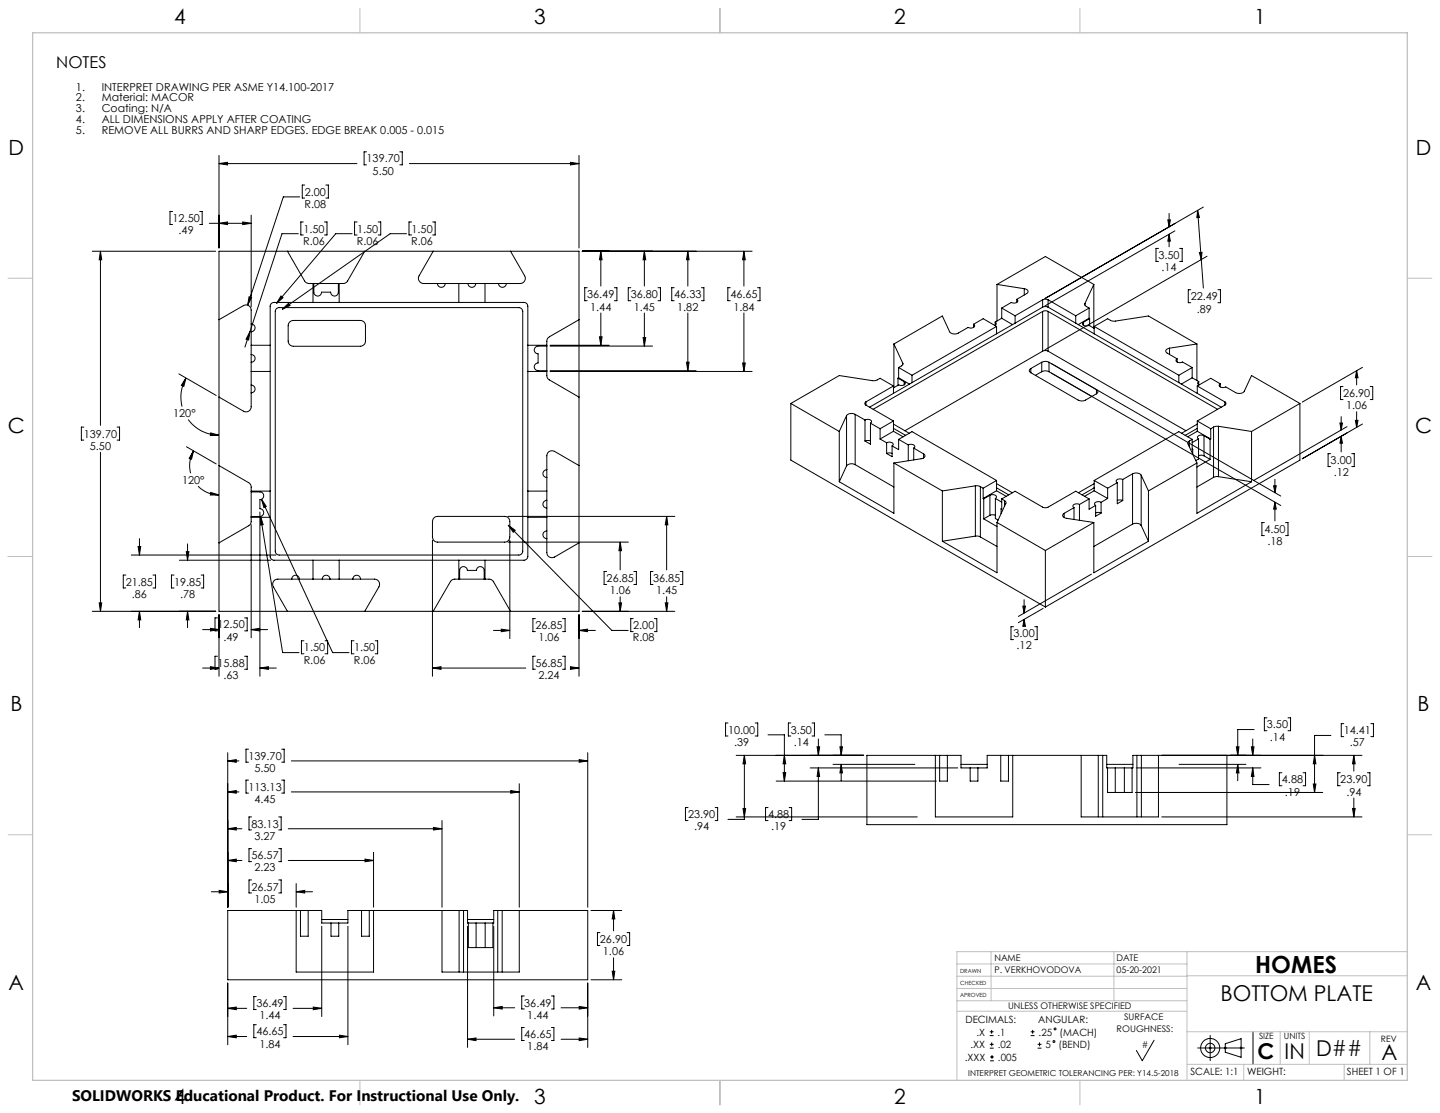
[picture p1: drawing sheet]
<svg xmlns="http://www.w3.org/2000/svg" width="559mm" height="432mm" viewBox="0 0 559 432" stroke-linecap="round" stroke-linejoin="round" font-family="sans-serif">
<g fill="none" stroke="#000" stroke-width=".39">
<path d="M142.2 58.9h-.9v5.1h.9M155.2 58.9h.9v5.1h-.9M85 63.5l3.3-.5v1zM85 60.3v35.9M85 63.5h53.5M116.3 76.4h-6.3l-13.9 42M118.3 71.8h-1v5h1M126.5 71.8h.9v5h-.9M158.9 63.5h65.8M221.4 63l3.3 .5-3.3 .5zM224.7 60.3v35.9M35.8 97.5h47.9"/>
<path d="M39 97.5l.5 3.3h-1zM39 97.5v67.5M67 82.1h-1v5h1M77.5 82.1h1v5h-1M81.2 86.6h16.3M85 97.5h139.7v139.7h-139.7zM85 86.6l3.3-.5v1zM94.2 86.1l3.3 .5-3.3 .5zM97.5 83.5v35.5M111.5 97.5l6.8 11.7 .6 .5 1 .3h13.3l1.2-.4 7.1-12.1M115.8 90.7h-6.4l-12.4 37.9M117.7 86.1h-1v5.1h1"/>
<path d="M125.9 86.1h1v5.1h-1M136.6 90.7h-6.3l-23 27M138.6 86.1h-1v5.1h1M146.8 86.1h.9v5.1h-.9M157.8 90.7h-6.4l-41.8 29.3M159.7 86.1h-1v5.1h1M167.9 86.1h1v5.1h-1M168.1 97.5l-5.5 9.5a2.01 2.01 0 0 0 1.8 3h37.5a2.01 2.01 0 0 0 1.7-3l-5.5-9.5M226 97.5h65.9M233.2 97.5l.4 3.3h-1zM233.2 97.5v13.5M250 97.5l.6 3.3h-1z"/>
<path d="M250 97.5v13.5M266.9 97.5l.5 3.3h-1zM266.9 97.5v13.5M288.7 97.5l.5 3.3h-1zM288.7 97.5v13.5M449.6 96.4h-1v5h1M453.2 85.3h1l-.5 2.7zM453.7 90.9l.5 2.7h-1zM453.7 82.8v5.2M453.7 90.9v4.8M455.9 89.6l-50.4 29.1M457.8 96.4h1v5h-1"/>
<path d="M464.7 81.6l.8 2.8-1.1 .1zM464.7 81.6l2.3 30.2M465.4 98l1-.1-.2 2.8zM467 80.3l-61.5 35.5 50.4-29.1M468.4 99.4l-62.9 36.3M96.7 115.1l.9 .3-1.5 3zM105.3 117.8l1-.5h97a1.45 1.45 0 0 1 1.5 1.5v97a1.51 1.51 0 0 1-1.5 1.5h-97a1.51 1.51 0 0 1-1.5-1.5v-97.3zM107.1 120l1-.7h93.2a1.51 1.51 0 0 1 1.5 1.5v93a1.57 1.57 0 0 1-1.5 1.5h-93a1.57 1.57 0 0 1-1.5-1.5v-93zM109 114.8l.8 .7-2.5 2.2zM109.6 120l2.4-2.3 .6 .8zM121.5 110v7.3M121.8 110v3.3a1.5 1.5 0 0 0 1.5 1.6 1.5 1.5 0 0 0 1.5-1.6h3.5a1.5 1.5 0 0 0 1.5 1.6 1.5 1.5 0 0 0 1.5-1.6v-3.3"/>
<path d="M131.6 110v7.3M169.8 110a1.5 1.5 0 0 0 1.5 1.5 1.5 1.5 0 0 0 1.5-1.5M178 110v7.3M181.6 110a1.5 1.5 0 0 0 1.5 1.5 1.5 1.5 0 0 0 1.5-1.5M188.2 110v7.3M193.5 110a1.5 1.5 0 0 0 1.5 1.5 1.5 1.5 0 0 0 1.5-1.5M227.9 111.6h-1v5.1h1M238.4 111.6h1v5.1h-1M244.8 111.6h-1v5.1h1M255.3 111.6h1v5.1h-1M261.6 111.6h-.9v5.1h.9M272.2 111.6h1v5.1h-1"/>
<path d="M283.4 111.6h-1v5.1h1M294 111.6h.9v5.1h-.9M386.9 110.3v14.2M386.9 110.3l18.8-10.8 18.8 10.8M386.9 110.3l10.6 1.7M388.7 119.5v4M388.7 119.5l5.2 3M394.5 116.1l.3 .2a1.25 1.25 0 0 1-.6 1.3 1.25 1.25 0 0 1-1.4-.1l-.4-.2-3.7 2.2M394.5 116.1v1.2M397.5 112a1.06 1.06 0 0 1 1.3 .5 1.06 1.06 0 0 1-.4 1.4l-3.9 2.2M397.5 112v2.4M404.6 119.2l1.1-.3 1 .3"/>
<path d="M404.6 116.3l1.1-.2 1 .2M404.6 119.2l-10.7 6.2M404.6 116.3v2.9M404.6 116.3l-10.7 6.2M406.7 119.2l50.7 29.2M406.7 116.3l10.7 6.2M406.7 116.3v2.9M421 117.8l.2 .8 1.4 .9M421 117.8v.6M422.6 119.5v4M422.6 119.5l-5.2 3M424.5 110.3v17"/>
<path d="M424.5 110.3l-3.5 7.5M462.1 112.4h-1v5h1M472.6 112.4h1v5h-1M85 124l9.5-5.4a1.99 1.99 0 0 1 3 1.7v37.5a1.99 1.99 0 0 1-3 1.7l-9.5-5.4M97 128.6l-.5 3.3-1-.3zM97 128.6l-2 6.1M97.5 125.7a1.5 1.5 0 0 1 1.5 1.5 1.5 1.5 0 0 1-1.5 1.5M97.5 137.5a1.5 1.5 0 0 1 1.5 1.5 1.5 1.5 0 0 1-1.5 1.5M97.5 133.9h7.3M112.4 124.9l1.4-.6h26a1.99 1.99 0 0 1 2 2v6a1.99 1.99 0 0 1-2 2h-26a2.05 2.05 0 0 1-2-2v-6zM204.8 133.9h7.4M212.2 134.3h-3.4a1.5 1.5 0 0 0-1.5 1.5 1.5 1.5 0 0 0 1.5 1.5v3.5a1.5 1.5 0 0 0-1.5 1.5 1.5 1.5 0 0 0 1.5 1.5h3.4"/>
<path d="M213.5 133.9h22.8M213.5 134.3h39.7M224.7 124l-11.5 6.7-.8 .7-.2 .8v13.5a1.84 1.84 0 0 0 1 1.7l11.5 6.7M232.6 130.7h1l-.4 3.2zM233.2 121.4v12.5M249.6 131h1l-.6 3.3zM250 121.4v12.9M266.9 121.4v22.4M288.7 121.4v22.7M346.9 133.5v16.9M346.9 133.5l3.4 7.4M377.8 125.8l.3 .2a1.24 1.24 0 0 1-.6 1.3 1.24 1.24 0 0 1-1.4-.1l-.4-.2-3.8 2.2a2.68 2.68 0 0 1-3.4-.5l-2.8-6.1-18.8 10.9"/>
<path d="M377.8 125.8l3.7-2.2 5.2 3M377.8 125.8v1.2M386.2 125l.4 .7-.6 .6M386.2 125v1.2M386.7 129.5l-49.3 28.5M386.7 126.6v2.9M386.7 126.6l-32.8 19M388.7 123.5l4.2 2.4M388.7 123.5l-2.5 1.5M393.9 125.4l-7.2 4.1M393.9 122.5v2.9M404.6 120.8l.8-.2 1.3 .2"/>
<path d="M404.6 136.2l.8-.2 1.3 .2M404.6 120.8l-65.8 38M404.6 136.2l-53.4 30.9M404.6 120.8v15.4M406.7 120.8l65.8 38M406.7 136.2l53.5 30.9M406.7 120.8v15.4M417.4 122.5v2.9M420.5 125l-.3 .2a1.24 1.24 0 0 0 .6 1.3 1.24 1.24 0 0 0 1.4-.1l.4-.2 2 1.2M420.5 125v1.2M422.6 123.5l.2 .1M422.6 123.5l-4.2 2.4"/>
<path d="M422.8 123.6l-2.3 1.4M422.8 123.6v2.8M424.6 126.6l5.2-3 1.3 .8 1.2 .2 13.4-2 18.8 10.9M424.6 126.6v2.9M424.6 126.6l32.8 19M453.8 135.1l-1.2 .5-.2 .9 4.4 2.7M453.8 135.1v2.4M456.8 139.2l-.3 .2a1.26 1.26 0 0 0 .6 1.3 1.26 1.26 0 0 0 1.4-.1l.4-.2 3.7 2.2M456.8 139.2v1.2M464.5 133.5v14.1M464.5 133.5l-10.7 1.6M69.4 145.1l14.5 8.3"/>
<path d="M72.2 146.6l-.9 3.3-.9-.4zM72.2 146.6a14.9 14.9 0 0 0-1.5 11.1M97.5 149.4a1.5 1.5 0 0 1 1.5 1.5 1.5 1.5 0 0 1-1.5 1.5M97.5 144.1h7.3M204.8 144.1h7.4M213.5 143.8h56.6M213.5 144.1h78.4M266.4 140.5h1l-.5 3.3zM288.2 140.8h1l-.5 3.3zM306.9 156.5l18.8 10.9M306.9 156.5v22l98.8 57M336 155.9a.66 .66 0 0 0-.4 .6 .66 .66 0 0 0 .4 .7"/>
<path d="M336 157.2l10.7 6.1M336 155.9v1.3M346.7 149.8l-5.2-3-1.5 .8-1.2 .1-13.1-2-18.8 10.8M346.7 149.8l-10.7 6.1M346.7 149.8v2.8M348.5 146.7l2.4 1.4M348.5 146.7v2.8M348.7 142.6v4M348.7 146.6l-.2 .1M348.7 146.6l4.2 2.4M348.7 142.6l5.2 3M350.3 140.9l-.1 .7-1.5 1"/>
<path d="M350.3 140.9v.5M350.9 148.1l.3 .2a1.25 1.25 0 0 1-.7 1.3 1.25 1.25 0 0 1-1.4-.1l-.3-.2-2.1 1.2M350.9 148.1v1.2M353.9 145.6v2.8M400 143a.85 .85 0 0 0-.6 .8 .85 .85 0 0 0 .6 .8M400 144.6l18.4 10.6a3 3 0 0 0 2.8 0l4.3-2.4M400 143v1.6M404.2 140.5a3 3 0 0 1 2.9 0M404.2 144.2a3 3 0 0 1 2.9 0M404.2 140.5l-4.2 2.5M404.2 140.5v3.7M404.2 144.2l-2.4 1.4"/>
<path d="M407.1 140.5l18.4 10.7M407.1 140.5v3.7M407.1 144.2l16.6 9.6M408 141l89 51.4M408 144.7l89 51.4M425.5 151.2a.87 .87 0 0 1 .5 .8 .87 .87 0 0 1-.5 .8M425.5 151.2v1.6M457.4 148.4l7.2 4.2M457.4 145.6v2.8M462.6 142.6v4M462.6 146.6l-4.2 2.4M462.6 146.6l2.6 1.4"/>
<path d="M462.6 142.6l-5.2 3M464.6 152.6l9.3 5.4M464.6 149.8l10.7 6.1M464.6 149.8v2.8M465.2 148l-.5 .8 .6 .5M465.2 148v1.3M473.5 148.9a.63 .63 0 0 0-.4 .6 .63 .63 0 0 0 .4 .6l.9 .3 1.3-.3 3.8 2.2a2.77 2.77 0 0 0 3.3-.5l2.9-6.1 18.7 10.8M473.5 148.9l-3.7-2.1-5.2 3M473.5 148.9v1.2M475.3 155.9a.66 .66 0 0 1 .5 .6 .66 .66 0 0 1-.5 .7M475.3 157.2l-10.7 6.1M475.3 155.9v1.3"/>
<path d="M504.4 156.5l-18.7 10.9M504.4 156.5v22l-98.7 57M521.2 150h-1v5h1M526.5 143.8l.5 2.7h-1zM526.5 143.8v5.5M526.5 159.7v6.1M528.7 142.5l-23.3 13.5M531.7 150h1v5h-1M32.5 165.7h-.9v5h.9M39 175.5v61.7M45.4 165.7h1v5h-1M72.4 173.3l11.5 6.7"/>
<path d="M73 162.8a14.8 14.8 0 0 0 12 6M75.1 174.9l-.8 3.3-.9-.4zM75.1 174.9a11.6 11.6 0 0 0-1.1 8.7M81.7 168l3.3 .8-3.4 .2zM325.7 167.4v19.5M328.5 161.3l-2.8 6.1M328.5 161.3v19.5M331.9 160.8a2.68 2.68 0 0 0-3.4 .5M331.9 160.8v19.5M331.9 160.8l3.8 2.1M335.7 162.9a1.61 1.61 0 0 1 2.5 .8l-.4 .5M335.7 171.1l.8-.2 1.3 .2"/>
<path d="M335.7 162.9v8.2M337.8 164.2l3.7 2.1M337.8 164.2v8.1l-2.1-1.2M341.5 166.3v4M341.5 170.3l2.6 1.5M344.1 171.8a1.68 1.68 0 0 1 2.5 .7l-.4 .5M344.1 176l.8-.3 1.3 .3M344.1 171.8v4.2M346.2 173v4.2l-2.1-1.2M346.7 166.2l4.7 2.7M346.7 164.5l6.1 3.6M346.7 167.3l3.7 2.2"/>
<path d="M346.7 163.3l-5.2 3M346.7 167.3l-5.2 3M346.7 163.3v4M346.9 179.6v19.5l-21.2-12.2M346.9 179.6l18.8 10.9M348.7 170.5l5.2-3 32.8 18.9M348.7 170.5l3.8 2.1M348.7 170.5v3.9l-2.5-1.4M352.5 172.6a1.66 1.66 0 0 1 2.5 .8l-.4 .4M352.5 172.6v6.2M354.6 173.8l3.8 2.3M354.6 173.8v4.6"/>
<path d="M358.4 176.1a1.06 1.06 0 0 1 .4 1.3 1.06 1.06 0 0 1-1.3 .6l-10.6 1.6M358.4 176.1v1.6M461.5 171.1l-.5 .5v.6l3.5 7.4M461.5 171.1v2.2M462.6 170.5l-1.1 .6M462.6 170.5l-5.2-3-32.8 18.9M462.6 170.5v3.9l.2-.1M462.6 174.2l.2 .1M462.8 174.3v1.9M464.5 179.6v19.5l21.2-12.2M464.5 179.6l-18.8 10.9M464.6 166.2l-4.7 2.7"/>
<path d="M464.6 164.5l-6.1 3.6M464.6 163.3l5.2 3M464.6 167.3l-3.7 2.2M464.6 167.3l5.2 3M464.6 163.3v4M465.1 176.8l.8-.2 1.3 .2M465.1 170.3l-2.5 1.4M465.1 170.3v7.8l-1.1 .6M467.2 169.1a1.65 1.65 0 0 0-2.5 .7l.4 .5M467.2 169.1l2.4 1.3M467.2 176.8l2.4 1.4M467.2 169.1v7.7"/>
<path d="M469.6 178.2l-5.1 3M469.6 170.4v7.8M469.8 170.3l-.2 .1M469.8 166.3v4M470.9 165.7l-1.1 .6M470.9 165.7v19.5M472.8 165.4l-1.9 .3M472.8 165.4l12.9 2M472.8 165.4v19.5M485.7 167.4v19.5M516.4 176h-1v5h1M520 164.1h.9l-.4 2.7z"/>
<path d="M520.5 169.3l.4 2.6h-.9zM520.5 161.6v5.2M520.5 169.3v6M522.7 165.5l-36.1 20.9M524.5 176h1v5h-1M526 163.1h1l-.5 2.7zM528.7 164.5l-23.3 13.5M76.9 188.6a11.2 11.2 0 0 0 8.1 3.4M81.8 191.1l3.2 .9-3.4 .1zM85 180.6l11.5 6.7 .6 .5 .4 .9v13.8l-.3 .7-.7 .8-11.5 6.6M97.5 190.9h3.4a1.5 1.5 0 0 1 1.4 1.5 1.5 1.5 0 0 1-1.4 1.5v3.5a1.5 1.5 0 0 1 1.4 1.5 1.5 1.5 0 0 1-1.4 1.5h-3.4M97.5 190.5h7.3"/>
<path d="M100.9 198.6v63.8M101.5 193.7l1.8 2.8-.9 .4zM101.5 193.7l27.6 59.5h6.3M204.8 190.5h7.4M212.2 182.2a1.5 1.5 0 0 0-1.5 1.5 1.5 1.5 0 0 0 1.5 1.5M212.2 194.1a1.5 1.5 0 0 0-1.5 1.5 1.5 1.5 0 0 0 1.5 1.5M224.7 180.6l-9.5-5.5a1.99 1.99 0 0 0-3 1.7v37.6a1.99 1.99 0 0 0 3 1.7l9.5-5.5M328.5 180.8l-2.8 6.1M331.9 180.3a2.68 2.68 0 0 0-3.4 .5M331.9 180.3l15 8.6M365.7 190.5v19.5M378.5 188.5l1.9 .3"/>
<path d="M378.5 188.5l-12.8 2M378.5 188.5v19.5M380.4 188.8l1.1 .6M380.4 188.8v19.5M381.5 189.4v4M381.5 193.4l.2 .1M381.7 193.5v7.8M384.1 192.2a1.63 1.63 0 0 1 2.6 .7l-.4 .5M384.1 199.9l.9-.2 1.3 .2M384.1 192.2l-2.4 1.3M384.1 199.9l-2.4 1.4M384.1 192.2v7.7"/>
<path d="M386.3 193.4l2.4 1.4M386.3 193.4v7.8l1 .6M386.7 189.3l4.7 2.7M386.7 187.6l6.2 3.6M386.7 186.4l-5.2 3M386.7 190.4l-5.2 3M386.7 190.4l3.8 2.1M386.7 186.4v4M388.5 197.4v1.8M388.7 193.6l5.2-3 11.5 6.4 1.3-.3 10.7-6.1 5.2 3M388.7 193.6l1.1 .6M388.7 193.6v4l-.2-.2"/>
<path d="M388.7 197.3l-.2 .1M389.8 194.2l.6 1-3.5 7.5M389.8 194.2v2.2M413 199.1l-.6 .6v.6l1 .7 11.1 1.7M413 199.1v1.7M416.8 197l-3.8 2.1M416.8 197v4.5M418.9 195.7a1.63 1.63 0 0 0-2.6 .8l.5 .5M418.9 195.7v6.2M422.6 193.6l-3.7 2.1M422.6 193.6v4l2.6-1.5M424.6 189.3l-4.7 2.7"/>
<path d="M424.6 187.6l-6.1 3.6M424.6 186.4l5.2 3M424.6 190.4l-3.7 2.1M424.6 190.4l5.2 3M424.6 186.4v4M425.2 199l.8-.2 1.3 .2M425.2 196.1v4.2l2.1-1.3M427.3 194.9a1.63 1.63 0 0 0-2.6 .7l.5 .5M427.3 194.9v4.1M429.8 193.4l-2.5 1.5M429.8 189.4v4M433.6 194.2l.8-.2 1.3 .2"/>
<path d="M433.6 187.3v8.1l2.1-1.2M433.6 187.3l-3.8 2.1M435.7 186a1.63 1.63 0 0 0-2.6 .8l.5 .5M435.7 186v8.2M439.5 183.8a2.74 2.74 0 0 1 3.3 .6M439.5 183.8l-3.8 2.2M439.5 183.8v19.5M442.8 184.4l2.9 6.1M442.8 184.4v19.5M445.7 190.5v19.5M470.9 185.2l-6.4 3.7M472.8 184.9l-1.9 .3"/>
<path d="M472.8 184.9l12.9 2M494.2 188.5h1.1l-.6 2.6zM494.7 194.8l.6 2.7h-1.1zM494.7 185.9v5.2M494.7 194.8v7.3M50.9 215.3h56.2M53.6 212h1l-.5 3.3zM54.1 209v6.3M69.6 217.3h35.5M72.3 214h1l-.5 3.3zM72.8 211v6.3M97.5 200.7h7.3"/>
<path d="M97.5 203.5v43.9M101.1 200.3l1 3.3-1 .1zM101.1 200.3l8.6 52.9h6.3M121.5 217.3v7.4M131.6 217.3v7.4M167.8 209.6v52.8M168.4 200.9l1.4-.6h26a1.99 1.99 0 0 1 2 2v6a1.99 1.99 0 0 1-2 2h-26a1.99 1.99 0 0 1-2-2v-6zM178 217.3v7.4M188.2 217.3v7.4M197.1 210.3h46.7M197.1 200.3h64.8M197.2 203.8l2.7 1.9-.7 .8z"/>
<path d="M197.2 203.8l40.2 40.8h6.4M197.8 209.6v38.2M204.8 200.7h7.4M212.2 206a1.5 1.5 0 0 0-1.5 1.5 1.5 1.5 0 0 0 1.5 1.5M240.7 210.3l.5 3.3h-1zM240.7 210.3v10.8M258.7 200.3l.5 3.3h-1zM258.7 200.3v20.8M378.5 208l1.9 .3M378.5 208l-12.8 2M380.4 208.3l6.5 3.7M381.7 201.3l5.2 3"/>
<path d="M386.9 202.7v19.5l-21.2-12.2M386.9 202.7l18.8 10.9M405.7 213.6v21.9M424.5 202.7l-18.8 10.9M424.5 202.7v19.5l21.2-12.2M439.5 203.3a2.74 2.74 0 0 1 3.3 .6M439.5 203.3l-15 8.7M442.8 203.9l2.9 6.1M490.6 202.7h-.9v5.1h.9M498.9 202.7h.9v5.1h-.9M35.8 237.2h47.9M38.5 233.9h1l-.5 3.3z"/>
<path d="M48.8 223.1h-1v5h1M54.1 237.2l.5 3.3h-1zM54.1 237.2v6.3M59.4 223.1h1v5h-1M67.5 223.1h-1v5h1M72.8 237.2l.5 3.3h-1zM72.8 237.2v6.3M78.1 223.1h.9v5h-.9M84.4 239.7h-1v5.1h1M85 238.4v24M94.9 239.7h1v5.1h-1M111.5 237.2l-5.4-9.5a1.99 1.99 0 0 1 1.7-3h37.5a1.99 1.99 0 0 1 1.7 3l-5.5 9.5"/>
<path d="M113.2 224.7a1.5 1.5 0 0 1 1.5-1.5 1.5 1.5 0 0 1 1.5 1.5M125.1 224.7a1.5 1.5 0 0 1 1.5-1.5 1.5 1.5 0 0 1 1.5 1.5M136.9 224.7a1.5 1.5 0 0 1 1.5-1.5 1.5 1.5 0 0 1 1.5 1.5M168.1 237.2l6.7-11.5a1.84 1.84 0 0 1 1.7-1h13.5l.7 .2 .8 .8 6.6 11.5M178.4 224.7v-3.4a1.5 1.5 0 0 1 1.5-1.5 1.5 1.5 0 0 1 1.5 1.5h3.5a1.5 1.5 0 0 1 1.5-1.5 1.5 1.5 0 0 1 1.5 1.5v3.4M207.8 240h-1v5h1M218.3 240h1v5h-1M224.7 238.4v24M226 237.2h35.9M235.4 221.7h-1v5.1h1M240.2 233.9h1l-.5 3.3zM240.7 231.5v5.7"/>
<path d="M245.7 240h-.9v5h.9M246 221.7h.9v5.1h-.9M253.4 221.7h-1v5.1h1M253.9 240h1v5h-1M258.2 233.9h1l-.5 3.3zM258.7 231.5v5.7M263.9 221.7h1v5.1h-1M396.9 235.2h1l-.5 2.6zM397.4 232.7v5.1M404.8 236l-9.6 5.6M423.5 222.7l-28.3 16.4M78.6 244.3h6.4"/>
<path d="M78.6 259.2h6.4M81.7 243.8l3.3 .5-3.3 .5zM81.7 258.7l3.3 .5-3.3 .5zM84.4 254.6h-1v5h1M94.9 254.6h1v5h-1M97.5 244.3l3.3-.5v1zM97.5 244.3h6.3M100.9 259.2l3.3-.5v1zM100.9 259.2h6.3M117.9 248.6h-.9v5h.9M126.2 248.6h.9v5h-.9M137.4 248.6h-1v5h1"/>
<path d="M145.6 248.6h.9v5h-.9M167.8 259.2l3.3-.5v1zM167.8 259.2h36.2M191.5 244.6h6.3M194.5 244.1l3.3 .5-3.3 .5zM207.8 254.6h-1v5h1M218.3 254.6h1v5h-1M221.4 258.7l3.3 .5-3.3 .5zM222 259.2h2.7M224.7 244.6l3.3-.5v1zM224.7 244.6h6.3M393.3 243.1h-1v5h1"/>
<path d="M397.4 240.3l.5 2.7h-1zM397.4 240.3v2.2M401.5 243.1h1v5h-1M491.6 278.5h-1v5h1M499.8 278.5h1v5h-1M88.4 295.2l3.3-.5v1zM88.4 292v60M88.4 295.2h4.3M96.4 290.7h-.9v5h.9M109.3 290.7h1v5h-1M113.1 295.2h115M224.8 294.7l3.3 .5-3.3 .5z"/>
<path d="M228.1 292v60M282.5 280.5h-.9v5h.9M285.7 293.1h49.4M288.9 293.1l.4 3.2h-1zM288.9 293.1v24.8h-6.4M293.1 280.5h.9v5h-.9M298 285.1h6.4v17.9M303.9 299.8h1l-.5 3.2zM304.4 293.1l.5 3.2h-1zM306.9 280.5h-1v5h1M314.4 297.9h57.3M315.1 280.5h1v5h-1"/>
<path d="M317.1 289.7h1l-.5 3.4zM317.6 297.9l.5 3.3h-1zM317.6 297.9v20h-6.4M317.6 286.7v6.4M320.1 285.1h6.3v8M323.3 296.5h31.7M325.9 289.7h1l-.5 3.4zM326.4 296.5l.5 3.4h-1zM326.4 296.5v6.4M363 293.1v23.8h30v-23.8M364.6 293.1h3M364.6 293.1h-28.2v26.8h139.7v-26.8"/>
<path d="M364.6 293.1v9.9h3v-9.9M367.6 293.1h5.3v4.8h3.6M372.9 296.5h10.2M376.5 297.9h3M376.5 297.9v5.1h3v-5.1M388.3 293.1h3M388.3 293.1h-5.2v4.8h-3.6M388.3 293.1v9.9h3v-9.9M391.3 293.1h34.9M419.6 293.1v23.8h29.9v-23.8M426.2 293.1h1.7M426.2 293.1v23.8"/>
<path d="M427.9 293.1h1.6v4.8h.3M427.9 293.1v23.8M429.5 296.5h10.1M429.8 297.9h3M429.8 297.9v9.5h9.5v-9.5M432.8 297.9h3.5M432.8 297.9v9.5M436.3 297.9h3M436.3 297.9v9.5M440.9 297.9h48.4M441.2 293.1h1.7M441.2 293.1h-1.6v4.8h-.3"/>
<path d="M441.2 293.1v23.8M442.9 293.1h85.6M442.9 293.1v23.8M457.6 296.5h25.9M479.8 289.7h1l-.5 3.4zM480.3 296.5l.5 3.4h-1zM480.3 296.5v6.4M485.6 289.7h1l-.5 3.4zM486.1 297.9l.5 3.3h-1zM486.1 297.9v6.5h6.4M486.1 286.7v6.4M486.7 283h-6.4v10.1"/>
<path d="M497.5 299.8h-1v5h1M505.7 299.8h.9v5h-.9M510.1 293.1l.5 3.2h-1zM516.5 285.3h-6.4v22.1M520.1 299.8h-1v5h1M521.4 280.7h-.9v5.1h.9M525.4 293.1l.5 3.2h-1zM525.4 293.1v6.1M530.6 299.8h1v5h-1M532 280.7h1v5.1h-1M88.4 307.2l3.3-.5v1zM88.4 307.2h4.3"/>
<path d="M96.4 302.6h-.9v5.1h.9M97.6 316.9h-1v5.1h1M108.2 316.9h.9v5.1h-.9M109.3 302.6h1v5.1h-1M113.1 307.2h88.4M171.5 318.3v33.7M198.2 306.7l3.3 .5-3.3 .5zM201.5 304.1v47.9M267 313.3h-1v5h1M277.5 313.3h1v5h-1M285.7 316.9h70.3M288.3 313.7h1l-.4 3.2z"/>
<path d="M298 313.3h-.9v5h.9M301.2 303h62.2M306.2 313.3h1v5h-1M440.6 307.4h72.7M450.8 316.9h77.7M509.6 304.2h1l-.5 3.2zM524.9 313.7h1l-.5 3.2zM525.4 309.6v7.3M88.4 333.8l3.3-.5v1zM88.4 321.5l3.3-.5v1zM88.4 333.8h5.5M88.4 321.5h5.5"/>
<path d="M97.6 329.2h-1v5.1h1M108.2 329.2h.9v5.1h-.9M111.9 333.8h33.1M111.9 321.5h59.6M141.6 333.3l3.4 .5-3.4 .5zM145 330.7v21.3M168.2 321l3.3 .5-3.3 .5zM82 346h6.4M85.1 345.4l3.3 .6-3.3 .5zM97.6 341.4h-1v5h1M108.2 341.4h.9v5h-.9M114.9 346l3.4-.6v1.1z"/>
<path d="M114.9 353.2v23.9h30.1v-23.9M114.9 342.8v9.2M114.9 346h6.4M116.6 353.2h3M116.6 353.2h-28.2v26.9h139.7v-26.9h-33.2M116.6 353.2v10h3v-10M119.6 353.2h5.2v4.9h3.6M124.8 356.7h10.2M124.8 359.4v35M128.4 358.1h3M128.4 358.1v5.1h3v-5.1M135 359.4v45.9"/>
<path d="M140.3 353.2h3M140.3 353.2h-5.3v4.9h-3.6M140.3 353.2v10h3v-10M143.3 353.2h34.9M171.5 353.2v23.9h30v-23.9M178.2 353.2h1.7M178.2 353.2v23.9M179.9 353.2h1.5v4.9h.4M179.9 353.2v23.9M181.4 356.7h10.2M181.4 359.4v47M181.8 358.1h2.9"/>
<path d="M181.8 358.1v9.5h9.5v-9.5M184.7 358.1h3.6M184.7 358.1v9.5M188.3 358.1h3M188.3 358.1v9.5M191.6 359.4v34.8M193.1 353.2h1.8M193.1 353.2h-1.5v4.9h-.3M193.1 353.2v23.9M194.9 353.2v23.9M229.3 353.2h12M238.1 353.2l.5 3.3h-1z"/>
<path d="M238.1 353.2v7.9M232.8 361.8h-1v5h1M237.6 376.8h1l-.5 3.3zM238.1 371.6v8.5M243.3 361.8h1v5h-1M88.4 391.2l3.3-.5v1zM88.4 381.4v23.9M88.4 391.2h7.3M99.4 386.6h-.9v5.1h.9M99.4 397.5h-.9v5.1h.9M110 386.6h1v5.1h-1M110 397.5h1v5.1h-1"/>
<path d="M113.7 391.2h11.1M121.6 390.7l3.2 .5-3.2 .5zM191.6 391l3.3-.5v1zM191.6 391h8.1M203.4 386.4h-.9v5h.9M203.4 398.6h-.9v5.1h.9M214 386.4h.9v5h-.9M214 398.6h.9v5.1h-.9M217.7 391h10.4M224.8 390.5l3.3 .5-3.3 .5zM228.1 381.4v25M229.3 380.1h12"/>
<path d="M384.8 399.6v1.4M400.7 399.6v1.4M88.4 402.1l3.3-.5v1zM88.4 402.1h7.3M113.7 402.1h21.3M131.7 401.6l3.3 .5-3.3 .5zM181.4 403.2l3.3-.5v1zM181.4 403.2h18.3M217.7 403.2h10.4M224.8 402.7l3.3 .5-3.3 .5zM384.1 401.8h1.5M384.1 400.3h1.5"/>
<path d="M384.1 406.6h1.5M384.1 405.2h1.5M384.2 411.6h1.5M384.2 410.1h1.5M384.8 404.4v1.5M385 409.3v1.5M400 401.8h1.5M400 400.3h1.5M402.7 406.6h1.4M402.7 405.2h1.4M403.4 404.4v1.5M447.9 403.6l-4.6 7.9-2.3-4"/>
<path d="M464.8 406.6h18.1M469.3 406.2l.7 .7M469.6 401.7v9.8M470 406.2l-.7 .7M475.1 406.2l.7 .7M475.5 404.9l6.1-1.9v7.2l-6.1-2zM475.8 406.2l-.7 .7M481.3 406.2l.7 .7M482 406.2l-.7 .7M486.2 400.3v12.6"/>
<circle cx="409.4" cy="399.2" r=".36"/>
<circle cx="409" cy="404.1" r=".38"/>
<circle cx="469.6" cy="406.6" r="1.83"/>
<circle cx="469.6" cy="406.6" r="3.7"/>
</g>
<g fill="none" stroke="#c0c0c0" stroke-width=".39">
<path d="M139.7 3.2v9.5M279.4 3.2v9.5M419.1 3.2v9.5M3.1 107.9h9.6M546.1 107.9h9.5M3.1 215.9h9.6M546.1 215.9h9.5M3.1 323.8h9.6M546.1 323.8h9.5M371.3 378.7h89.3M371.3 374h89.3M384.6 369.2v19.1"/>
<path d="M432.3 369.2v19.1M460.6 369.2v49.9M460.6 378.6h85.5M546.1 369.2h-174.8v49.9M371.3 392.3h89.3M371.3 383.5h89.3M371.3 388.3h89.3M139.7 419.1v9.6M279.4 419.1v9.6M419.1 419.1v9.6M460.6 412.9h85.5M460.6 400.3h85.5"/>
<path d="M482.6 412.9v6.2M496.8 400.3v12.6M508.1 400.3v12.6M521.6 412.9v6.2M531.6 400.3v12.6"/>
</g>
<path d="M12.7 12.7h533.4v406.4h-533.4z" fill="none" stroke="#c0c0c0" stroke-width=".5"/>
<path d="M453.7 90.9l.5 2.7h-1zM453.2 85.3h1l-.5 2.7zM464.7 81.6l.8 2.8-1.1 .1zM465.4 98l1-.1-.2 2.8zM526.5 143.8l.5 2.7h-1zM526 163.1h1l-.5 2.7zM520.5 169.3l.4 2.6h-.9zM520 164.1h.9l-.4 2.7zM397.4 240.3l.5 2.7h-1zM396.9 235.2h1l-.5 2.6zM494.2 188.5h1.1l-.6 2.6zM494.7 194.8l.6 2.7h-1.1zM85 63.5l3.3-.5v1zM221.4 63l3.3 .5-3.3 .5zM85 86.6l3.3-.5v1zM94.2 86.1l3.3 .5-3.3 .5zM81.7 243.8l3.3 .5-3.3 .5zM97.5 244.3l3.3-.5v1zM72.2 146.6l-.9 3.3-.9-.4zM81.7 168l3.3 .8-3.4 .2zM96.7 115.1l-.6 3.3 1.5-3zM97 128.6l-1.5 3 1 .3zM75.1 174.9l-.8 3.3-.9-.4zM81.8 191.1l3.2 .9-3.4 .1zM101.1 200.3v3.4l1-.1zM101.5 193.7l.9 3.2 .9-.4zM81.7 258.7l3.3 .5-3.3 .5zM100.9 259.2l3.3-.5v1zM240.2 233.9h1l-.5 3.3zM240.7 210.3l.5 3.3h-1zM258.2 233.9h1l-.5 3.3zM258.7 200.3l.5 3.3h-1zM194.5 244.1l3.3 .5-3.3 .5zM224.7 244.6l3.3-.5v1zM167.8 259.2l3.3-.5v1zM221.4 258.7l3.3 .5-3.3 .5zM197.2 203.8l2 2.7 .7-.8zM39 97.5l.5 3.3h-1zM38.5 233.9h1l-.5 3.3zM233.2 97.5l.4 3.3h-1zM232.6 130.7h1l-.4 3.2zM250 97.5l.6 3.3h-1zM249.6 131h1l-.6 3.3zM266.9 97.5l.5 3.3h-1zM266.4 140.5h1l-.5 3.3zM288.2 140.8h1l-.5 3.3zM288.7 97.5l.5 3.3h-1zM72.8 237.2l.5 3.3h-1zM72.3 214h1l-.5 3.3zM54.1 237.2l.5 3.3h-1zM53.6 212h1l-.5 3.3zM109.6 120l3-1.5-.6-.8zM109 114.8l-1.7 2.9 2.5-2.2zM85.1 345.4l3.3 .6-3.3 .5zM114.9 346l3.4-.6v1.1zM88.4 333.8l3.3-.5v1zM141.6 333.3l3.4 .5-3.4 .5zM88.4 321.5l3.3-.5v1zM168.2 321l3.3 .5-3.3 .5zM88.4 307.2l3.3-.5v1zM198.2 306.7l3.3 .5-3.3 .5zM88.4 295.2l3.3-.5v1zM224.8 294.7l3.3 .5-3.3 .5zM191.6 391l3.3-.5v1zM224.8 390.5l3.3 .5-3.3 .5zM224.8 402.7l3.3 .5-3.3 .5zM181.4 403.2l3.3-.5v1zM88.4 391.2l3.3-.5v1zM121.6 390.7l3.2 .5-3.2 .5zM88.4 402.1l3.3-.5v1zM131.7 401.6l3.3 .5-3.3 .5zM238.1 353.2l.5 3.3h-1zM237.6 376.8h1l-.5 3.3zM325.9 289.7h1l-.5 3.4zM326.4 296.5l.5 3.4h-1zM317.1 289.7h1l-.5 3.4zM317.6 297.9l.5 3.3h-1zM304.4 293.1l.5 3.2h-1zM303.9 299.8h1l-.5 3.2zM288.9 293.1l.4 3.2h-1zM288.3 313.7h1l-.4 3.2zM479.8 289.7h1l-.5 3.4zM480.3 296.5l.5 3.4h-1zM485.6 289.7h1l-.5 3.4zM486.1 297.9l.5 3.3h-1zM510.1 293.1l.5 3.2h-1zM509.6 304.2h1l-.5 3.2zM525.4 293.1l.5 3.2h-1zM524.9 313.7h1l-.5 3.2z" fill="#000"/>
<text font-size="9.2" x="487.1" y="377.4">HOMES</text>
<g font-size="8.5">
<text x="473.6" y="388.3">BOTTOM PLATE</text>
<text x="488" y="410.8">C</text>
<text x="498.5" y="410.8">IN</text>
<text x="510.8" y="409.8">D##</text>
<text x="536.1" y="411.3">A</text>
</g>
<g font-size="8.1">
<text x="67.6" y="9.3">4</text>
<text x="207.3" y="9.3">3</text>
<text x="347" y="9.3">2</text>
<text x="486.7" y="9.3">1</text>
<text x="3.3" y="60.1">D</text>
<text x="549.4" y="60.1">D</text>
<text x="3" y="168">C</text>
<text x="549.1" y="168">C</text>
<text x="4" y="276">B</text>
<text x="550.1" y="276">B</text>
<text x="3.3" y="383.9">A</text>
<text x="549.4" y="383.9">A</text>
<text x="67.6" y="428.4">4</text>
<text x="207.3" y="428.4">3</text>
<text x="347" y="428.4">2</text>
<text x="486.7" y="428.4">1</text>
</g>
<text font-size="6.3" x="21.9" y="26.5">NOTES</text>
<text font-size="5.9" x="27.9" y="427">SOLIDWORKS Educational Product. For Instructional Use Only.</text>
<g font-size="4.2">
<text x="29.5" y="35.2">1.</text>
<text x="39.5" y="35.2">INTERPRET DRAWING PER ASME Y14.100-2017</text>
<text x="29.5" y="39.4">2.</text>
<text x="39.5" y="39.4">Material: MACOR</text>
<text x="29.5" y="43.5">3.</text>
<text x="29.5" y="47.7">4.</text>
<text x="39.5" y="43.5">Coating: N/A</text>
<text x="39.5" y="47.7">ALL DIMENSIONS APPLY AFTER COATING</text>
<text x="29.5" y="51.9">5.</text>
<text x="39.5" y="51.9">REMOVE ALL BURRS AND SHARP EDGES. EDGE BREAK 0.005 - 0.015</text>
<text x="142.3" y="63">139.70</text>
<text x="144.6" y="67.8">5.50</text>
<text x="118.3" y="75.9">2.00</text>
<text x="118.2" y="80.6">R.08</text>
<text x="67" y="86.2">12.50</text>
<text x="69.3" y="90.9">.49</text>
<text x="117.6" y="95">R.06</text>
<text x="117.7" y="90.2">1.50</text>
<text x="138.5" y="95">R.06</text>
<text x="138.6" y="90.2">1.50</text>
<text x="159.6" y="95">R.06</text>
<text x="159.7" y="90.2">1.50</text>
<text x="449.6" y="100.5">3.50</text>
<text x="450.8" y="105.2">.14</text>
<text x="227.9" y="115.7">36.49</text>
<text x="244.8" y="115.7">36.80</text>
<text x="261.6" y="115.7">46.33</text>
<text x="283.4" y="115.7">46.65</text>
<text x="462.1" y="116.5">22.49</text>
<text x="229" y="120.5">1.44</text>
<text x="246" y="120.5">1.45</text>
<text x="262.8" y="120.5">1.82</text>
<text x="284.6" y="120.5">1.84</text>
<text x="464.4" y="121.3">.89</text>
<text x="521.2" y="154.1">26.90</text>
<text x="67.2" y="161.8">120°</text>
<text x="522.4" y="158.8">1.06</text>
<text x="32.5" y="169.8">139.70</text>
<text x="34.9" y="174.5">5.50</text>
<text x="516.4" y="180.1">3.00</text>
<text x="517.5" y="184.8">.12</text>
<text x="70.6" y="187.7">120°</text>
<text x="490.7" y="206.9">4.50</text>
<text x="491.8" y="211.6">.18</text>
<text x="48.8" y="227.2">21.85</text>
<text x="67.5" y="227.2">19.85</text>
<text x="235.4" y="225.8">26.85</text>
<text x="253.4" y="225.8">36.85</text>
<text x="51.2" y="231.9">.86</text>
<text x="69.9" y="231.9">.78</text>
<text x="236.6" y="230.6">1.06</text>
<text x="254.6" y="230.6">1.45</text>
<text x="84.4" y="243.8">12.50</text>
<text x="207.8" y="244.1">26.85</text>
<text x="245.7" y="244.1">2.00</text>
<text x="86.8" y="248.5">.49</text>
<text x="208.9" y="248.9">1.06</text>
<text x="245.6" y="248.9">R.08</text>
<text x="393.3" y="247.2">3.00</text>
<text x="394.5" y="252">.12</text>
<text x="117.8" y="257.5">R.06</text>
<text x="118" y="252.7">1.50</text>
<text x="137.3" y="257.5">R.06</text>
<text x="137.4" y="252.7">1.50</text>
<text x="84.4" y="258.7">15.88</text>
<text x="86.8" y="263.5">.63</text>
<text x="207.8" y="258.7">56.85</text>
<text x="208.9" y="263.5">2.24</text>
<text x="282.5" y="284.6">10.00</text>
<text x="306.9" y="284.6">3.50</text>
<text x="491.6" y="282.6">3.50</text>
<text x="492.8" y="287.3">.14</text>
<text x="521.5" y="284.8">14.41</text>
<text x="284.9" y="289.4">.39</text>
<text x="308.1" y="289.4">.14</text>
<text x="523.8" y="289.6">.57</text>
<text x="96.4" y="294.7">139.70</text>
<text x="98.8" y="299.5">5.50</text>
<text x="497.5" y="303.9">4.88</text>
<text x="520.1" y="303.9">23.90</text>
<text x="96.4" y="306.7">113.13</text>
<text x="98.8" y="311.5">4.45</text>
<text x="498.6" y="308.6">.19</text>
<text x="522.5" y="308.6">.94</text>
<text x="267" y="317.4">23.90</text>
<text x="298" y="317.4">4.88</text>
<text x="97.6" y="321">83.13</text>
<text x="269.3" y="322.1">.94</text>
<text x="299.2" y="322.1">.19</text>
<text x="98.8" y="325.8">3.27</text>
<text x="97.6" y="333.3">56.57</text>
<text x="98.8" y="338.1">2.23</text>
<text x="97.6" y="345.5">26.57</text>
<text x="98.8" y="350.2">1.05</text>
<text x="232.8" y="365.9">26.90</text>
<text x="234" y="370.6">1.06</text>
<text x="99.5" y="390.7">36.49</text>
<text x="100.6" y="395.5">1.44</text>
<text x="203.4" y="390.5">36.49</text>
<text x="204.6" y="395.2">1.44</text>
<text x="99.5" y="401.6">46.65</text>
<text x="100.6" y="406.4">1.84</text>
<text x="203.4" y="402.7">46.65</text>
<text x="204.6" y="407.5">1.84</text>
</g>
<g font-size="3.9">
<text x="374.6" y="396.9">DECIMALS:</text>
<text x="378.9" y="401.8">.X</text>
<text x="387.1" y="401.8">.1</text>
<text x="402.9" y="396.9">ANGULAR:</text>
<text x="403" y="401.8">.25</text>
<text x="411.2" y="401.8">(MACH)</text>
<text x="376.6" y="406.6">.XX</text>
<text x="387.2" y="406.6">.02</text>
<text x="405.7" y="406.6">5</text>
<text x="410.7" y="406.6">(BEND)</text>
<text x="374.4" y="411.5">.XXX</text>
<text x="387.3" y="411.5">.005</text>
<text x="462" y="417.1">SCALE: 1:1</text>
<text x="484" y="417.1">WEIGHT:</text>
<text x="522.7" y="417.1">SHEET 1 OF 1</text>
</g>
<g font-size="3.5">
<text x="385.9" y="372.8">NAME</text>
<text x="385.9" y="377.4">P. VERKHOVODOVA</text>
<text x="433.2" y="373">DATE</text>
<text x="433.3" y="377.4">05-20-2021</text>
<text x="391.2" y="391.6">UNLESS OTHERWISE SPECIFIED</text>
<text x="436.2" y="395.9">SURFACE</text>
<text x="433.3" y="400.4">ROUGHNESS:</text>
<text x="443" y="406.8">#</text>
</g>
<g font-size="3.4">
<text x="488.6" y="403">SIZE</text>
<text x="498.2" y="403">UNITS</text>
<text x="535.9" y="404.1">REV</text>
</g>
<text font-size="3.2" x="375.7" y="417.6">INTERPRET GEOMETRIC TOLERANCING PER: Y14.5-2018</text>
<g font-size="2.2">
<text x="372.6" y="377.3">DRAWN</text>
<text x="372.7" y="382.2">CHECKED</text>
<text x="372.6" y="386.8">APROVED</text>
</g>
</svg>
